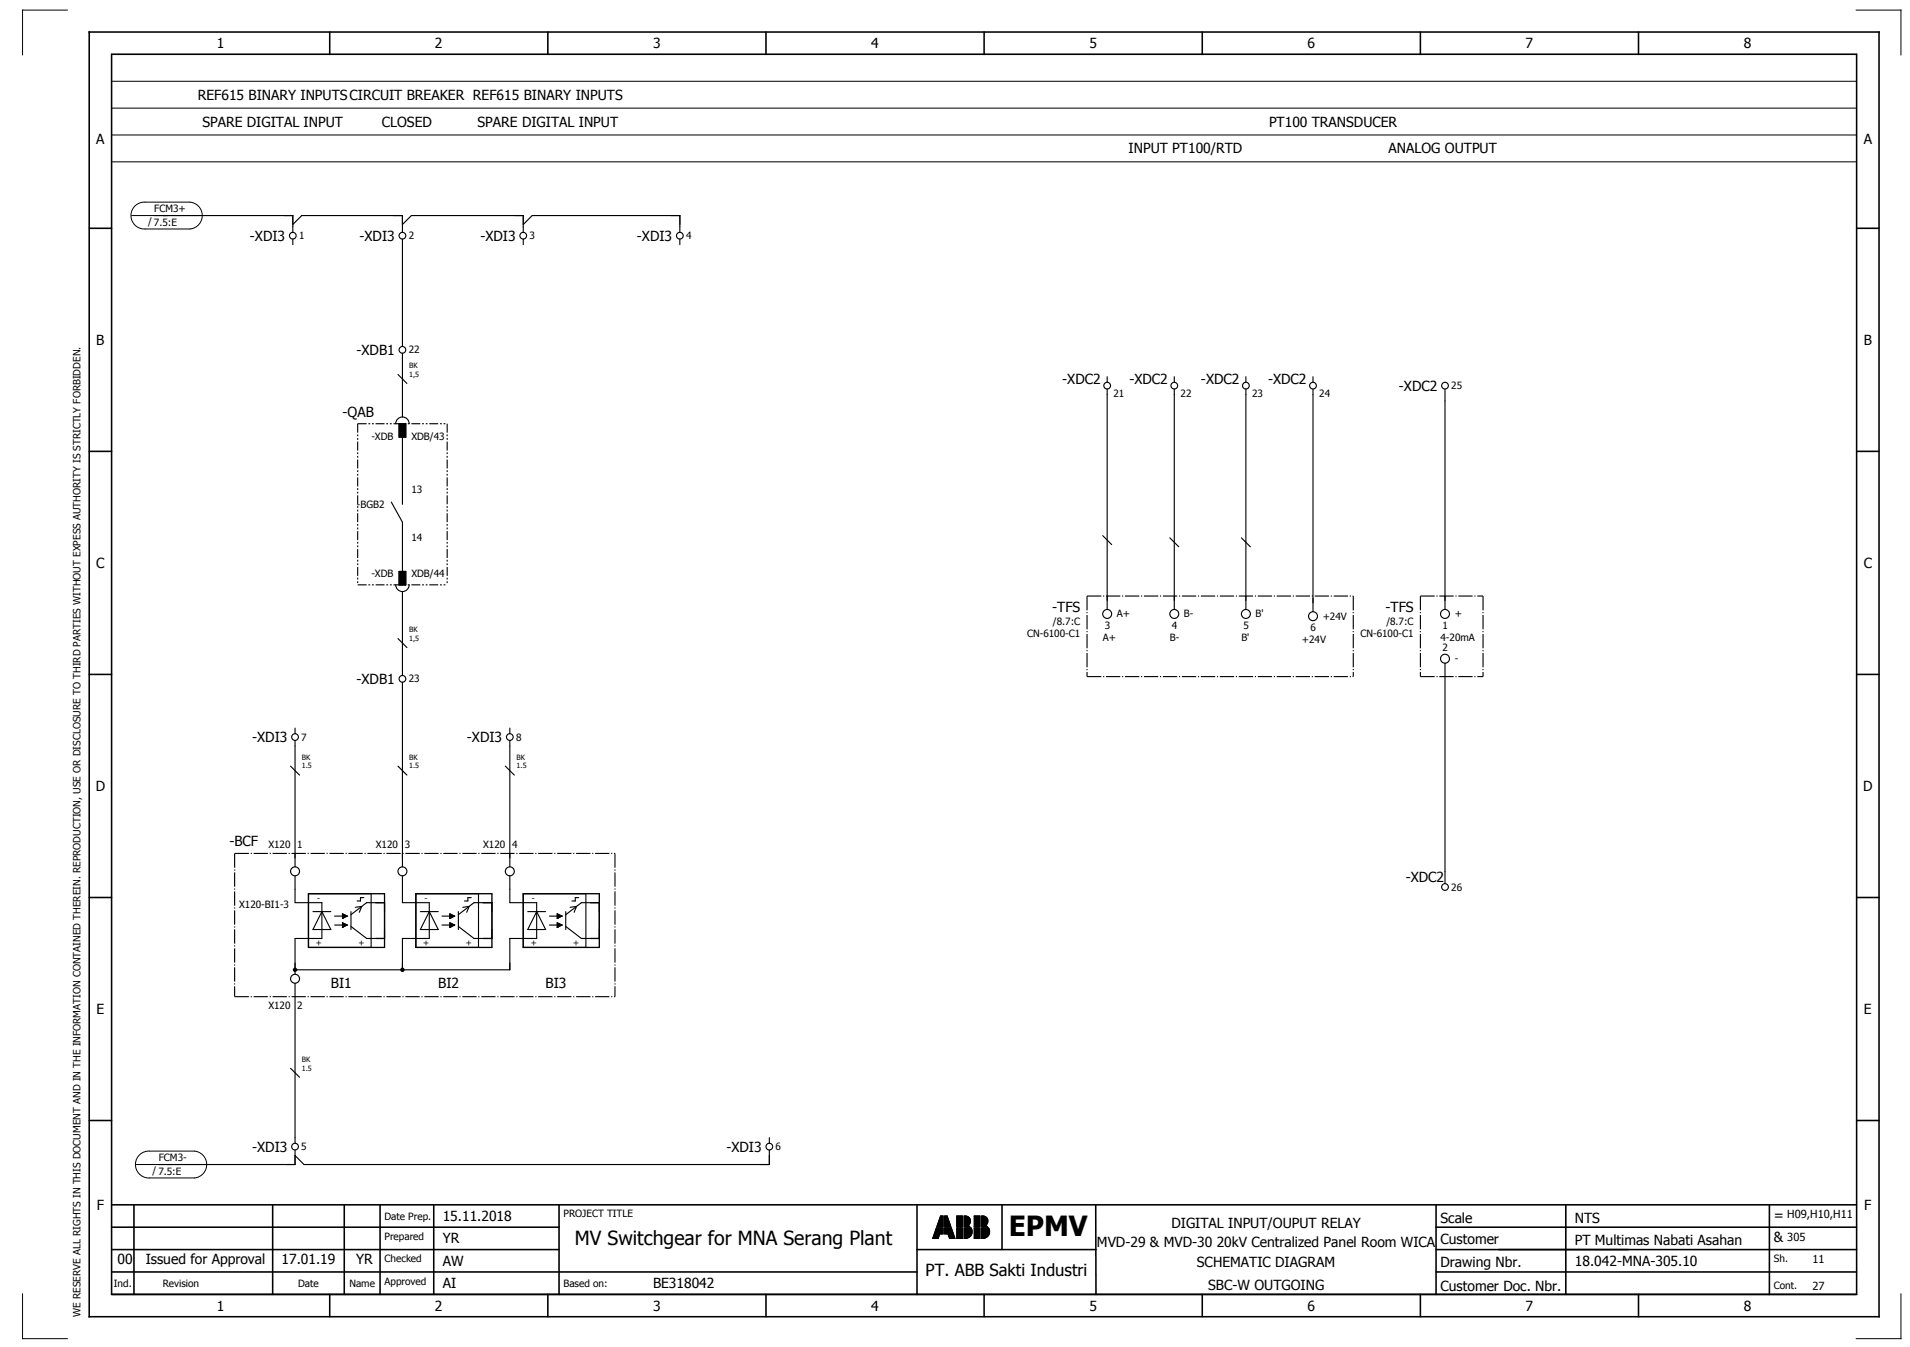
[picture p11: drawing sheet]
<svg xmlns="http://www.w3.org/2000/svg" width="427mm" height="301mm" viewBox="0 0 427 301" stroke-linecap="round" stroke-linejoin="round" font-family="sans-serif">
<g fill="none" stroke="#000" stroke-width=".35">
<path d="M19.9 7.2h400v287h-400zM24.9 12.1h390v277.1h-390zM73.7 7.2v5M122.4 7.2v5M171.2 7.2v5M219.9 7.2v5M268.7 7.2v5M317.4 7.2v5M366.2 7.2v5M19.9 51h5M414.9 51h5M19.9 100.8h5"/>
<path d="M414.9 100.8h5M19.9 150.7h5M414.9 150.7h5M19.9 200.5h5M414.9 200.5h5M19.9 250.3h5M414.9 250.3h5M24.9 279.2h100M24.9 269.2h390M24.9 274.2h100M29.9 269.2v20M60.9 269.2v20"/>
<path d="M76.9 269.2v20M84.9 269.2v20M96.9 269.2v20M124.9 269.2v20M204.9 279.2h40M204.9 269.2v20M223.9 269.2v10M244.9 269.2v20M320.9 279.2h94M320.9 269.2v20M320.9 274.2h94M349.9 269.2v20"/>
<path d="M395.4 269.2v20M24.9 289.2h390M24.9 284.2h180M73.7 289.2v5M122.4 289.2v5M171.2 289.2v5M219.9 289.2v5M268.7 289.2v5M317.4 289.2v5M320.9 284.2h94M366.2 289.2v5"/>
</g>
<g fill="none" stroke="#000" stroke-width=".22">
<path d="M15 2.3h-10v10M24.9 18.2h390M24.9 12.2h390M414.8 2.3h10v10M24.9 24.2h390M24.9 30.2h390M24.9 36.2h390M29.4 48.2h15M30 46.1a3 3 0 0 1 2.4-.9h10a3 3 0 0 1 2.8 3 3 3 0 0 1-2.8 3h-10a3 3 0 0 1-2.8-1.7 3 3 0 0 1 .4-3.4zM31 258.1a3 3 0 0 1 2.4-.9h10a3 3 0 0 1 2.8 3 3 3 0 0 1-2.8 3h-10a3 3 0 0 1-2.8-1.7 3 3 0 0 1 .4-3.4zM30.4 260.2h15M208.5 276.5v.2"/>
<path d="M208.6 276.3v.4M208.6 276.1v.6M208.7 275.9v.8M208.8 275.6v1.1M208.9 275.4v1.3M209 275.2v1.5M209 275v1.7M209.1 274.7v2M209.2 274.5v2.2M209.3 274.3l-.9 2.4h1.3l.3-1M209.3 274.3h1.5v1.4h-.8M209.3 274.3v2.4"/>
<path d="M209.4 273.8v.2M209.4 274.3v2.4M209.5 273.6v.4M209.5 274.3v2.4M209.6 273.4v.6M209.6 274.3v2.4M209.7 273.2v.8M209.7 274.3v2.4M209.7 273v1M209.7 274.3v2.2M209.8 272.7v1.3M209.8 274.3v2"/>
<path d="M209.9 272.5v1.5M209.9 274.3v1.8M210 272.3v1.7M210 274.3v1.6M210 272.1v1.9M210 274.3v1.4M210.1 271.8v2.2M210.1 274.3v1.4M210.2 271.7h.6v2.3h-1.4zM210.2 271.7v2.3M210.2 274.3v1.4M210.3 271.7v2.3"/>
<path d="M210.3 274.3v1.4M210.4 271.7v2.3M210.4 274.3v1.4M210.5 271.7v2.3M210.5 274.3v1.4M210.6 271.7v2.3M210.6 274.3v1.4M210.7 271.7v2.3M210.7 274.3v1.4M210.8 271.7v2.3M210.8 274.3v1.4M211.1 271.7h.6l.8 2.3h-1.4z"/>
<path d="M211.1 271.7v2.3M211.1 274.3v1.4M211.2 271.7v2.3M211.2 274.3v1.4M211.3 271.7v2.3M211.3 274.3v1.4M211.4 271.7v2.3M211.4 274.3v1.4M211.5 271.7v2.3M211.5 274.3v1.4M211.6 271.7v2.3M211.6 274.3v1.4"/>
<path d="M211.7 271.7v2.3M211.7 274.3v1.4M211.8 271.9v2.1M211.8 274.3v1.4M211.8 275.7h-.7v-1.4h1.5l.8 2.4M211.8 275.7l.4 1h1.2M211.8 272.1v1.9M211.9 272.3v1.7M211.9 274.3v1.6M212 272.5v1.5M212 274.3v1.8M212.1 272.8v1.2"/>
<path d="M212.1 274.3v2M212.2 273v1M212.2 274.3v2.3M212.2 273.2v.8M212.2 274.3v2.4M212.3 273.4v.6M212.3 274.3v2.4M212.4 273.7v.3M212.4 274.3v2.4M212.5 273.9v.1M212.5 274.3v2.4M212.6 274.3v2.4"/>
<path d="M212.7 274.6v2.1M212.8 274.8v1.9M212.9 275v1.7M212.9 275.2v1.5M213 275.5v1.2M213.1 275.7v1M213.2 275.9v.8M213.3 276.1v.6M213.3 276.3v.4M213.4 276.6v.1M213.8 271.7h1.3v2.3h-1.3zM213.8 274.3h1.3v2.4h-1.3z"/>
<path d="M213.9 271.7v2.3M213.9 274.3v2.4M214 271.7v2.3M214 274.3v2.4M214.1 271.7v2.3M214.1 274.3v2.4M214.2 271.7v2.3M214.2 274.3v2.4M214.3 271.7v2.3M214.3 274.3v2.4M214.4 271.7v2.3M214.4 274.3v2.4"/>
<path d="M214.5 271.7v2.3M214.5 274.3v2.4M214.6 271.7v2.3M214.6 274.3v2.4M214.7 271.7v2.3M214.7 274.3v2.4M214.8 271.7v2.3M214.8 274.3v2.4M214.9 271.7v2.3M214.9 274.3v2.4M215 271.7v2.3M215 274.3v2.4"/>
<path d="M215.4 271.7a1.16 1.16 0 0 1 1.4 .6 1.16 1.16 0 0 1-.5 1.5l.5 .2h-1.4zM215.5 271.7v2.3M215.5 274.3v2.4M215.6 271.7v2.3M215.6 274.3v2.4M215.7 271.7v2.3M215.7 274.3v2.4M215.8 271.7v2.3M215.8 274.3v2.4M215.9 271.7v2.3M215.9 274.3v2.4M216 271.7v2.3"/>
<path d="M216 274.3v2.3M216.1 271.7v2.3M216.1 274.3v2.3M216.2 271.7v2.3M216.2 274.3v2.3M216.3 271.8v2.2M216.3 274.3v2.3M216.4 271.8v2.2M216.4 274.3v2.2M216.5 271.9v1.8M216.5 273.8v.2M216.5 274.3v2.2"/>
<path d="M216.5 271.9v1.7M216.5 273.9v.1M216.6 272v1.5M216.6 273.9v.1M216.6 274.3v2.1M216.7 272.1v1.4M216.7 274h.1M216.7 274.3v2.1M216.8 272.2v1.1M216.8 274.3v2M216.8 272.4v.8M216.8 274.3v1.9"/>
<path d="M216.9 274.3v1.8M217 274.3v1.7M217 274.3a1.5 1.5 0 0 1-1.2 2.4M217 274.3h-1.6v2.4h.4M217.1 274.4v1.5M217.2 274.5v1.3M217.2 274.8v.8M217.7 271.7h1.3v2.3h-1.3zM217.7 274.3h1.3v2.4h-1.3zM217.8 271.7v2.3M217.8 274.3v2.4M217.9 271.7v2.3"/>
<path d="M217.9 274.3v2.4M218 271.7v2.3M218 274.3v2.4M218.1 271.7v2.3M218.1 274.3v2.4M218.2 271.7v2.3M218.2 274.3v2.4M218.3 271.7v2.3M218.3 274.3v2.4M218.4 271.7v2.3M218.4 274.3v2.4M218.5 271.7v2.3"/>
<path d="M218.5 274.3v2.4M218.6 271.7v2.3M218.6 274.3v2.4M218.7 271.7v2.3M218.7 274.3v2.4M218.8 271.7v2.3M218.8 274.3v2.4M218.9 271.7v2.3M218.9 274.3v2.4M219 271.7v2.3M219 274.3v2.4M219.3 274.3h1.6a1.53 1.53 0 0 1 0 1.7 1.53 1.53 0 0 1-1.6 .7z"/>
<path d="M219.3 271.7a1.16 1.16 0 0 1 1.4 .6 1.16 1.16 0 0 1-.5 1.5l.5 .2h-1.4zM219.4 271.7v2.3M219.4 274.3v2.4M219.5 271.7v2.3M219.5 274.3v2.4M219.6 271.7v2.3M219.6 274.3v2.4M219.7 271.7v2.3M219.7 274.3v2.4M219.8 271.7v2.3M219.8 274.3v2.4M219.9 271.7v2.3"/>
<path d="M219.9 274.3v2.3M220 271.7v2.3M220 274.3v2.3M220.1 271.7v2.3M220.1 274.3v2.3M220.2 271.8v2.2M220.2 274.3v2.3M220.3 271.8v2.2M220.3 274.3v2.2M220.4 271.9v1.8M220.4 273.8v.2M220.4 274.3v2.2"/>
<path d="M220.4 271.9v1.7M220.4 273.9v.1M220.5 272v1.5M220.5 273.9v.1M220.5 274.3v2.1M220.6 272.1v1.3M220.6 274h.1M220.6 274.3v2.1M220.7 272.2v1.1M220.7 274.3v2M220.8 272.4v.8M220.8 274.3v1.9"/>
<path d="M220.8 274.3v1.8M220.9 274.3v1.7M221 274.4v1.5M221.1 274.6v1.2M221.1 274.8v.7M5 289.1v10h10M424.8 289.1v10h-10"/>
</g>
<g fill="none" stroke="#000" stroke-width=".25">
<path d="M34.4 48.2h31v3.7M65.4 53.4v1.3M65.4 50.2l2-2h22.5v3.7M89.9 50.2l2-2h25v3.7M89.9 53.4v24M116.9 50.2l2-2h33v3.7M116.9 53.4v1.3M151.9 53.4v1.3M89.9 78.9v14.3M88.4 94.7a1.5 1.5 0 0 1 1.5-1.5 1.5 1.5 0 0 1 1.5 1.5M88.9 83.7l2 2M89.2 94.7h1.5v3h-1.5z"/>
<path d="M89.9 97.7v15M247.4 84.2v1.2M247.4 86.9v49.3M262.4 84.2v1.2M262.4 86.9v49.3M278.4 84.2v1.2M278.4 86.9v49.3M293.4 84.2v1.2M293.4 86.9v49.8M322.9 86.9v49.3M87.4 112.2l2.5 4.5v11M246.4 119.7l2 2"/>
<path d="M88.4 130.7a1.5 1.5 0 0 0 1.5 1.5 1.5 1.5 0 0 0 1.5-1.5M89.2 127.7h1.5v3h-1.5zM89.9 132.2v18.7M261.4 120.2l2 2M277.4 120.2l2 2M88.9 142.7l2 2M89.9 152.4v41.3M322.9 148.2v49.2M64.9 171.2l2 2M65.9 162.7v1.2M65.9 165.4v28.3M88.9 171.2l2 2"/>
<path d="M112.9 171.2l2 2M113.9 162.7v1.2M113.9 165.4v28.3M65.9 195.7v6h6v8h-6v8M68.9 199.7h14v12h-14zM89.9 195.7v6h6v8h-6v7M92.9 199.7h14v12h-14zM113.9 195.7v6h6v8h-6v7h-48M116.9 199.7h14v12h-14zM65.9 219.7v35.7M69.9 203.7h4M71.9 203.7l2 4h-4z"/>
<path d="M74.8 204.7h2.8M74.8 206.7h2.8M76.5 207.2h.1M76.5 205.2h.1M77.6 206.7l-1.1 .5M77.6 206.7l-1.1-.5v1M77.6 204.7l-1.1-.5v1M77.6 204.7l-1.1 .5M78.4 204.3l3.5-2.6h4v8h-4l-3.5-2.7M78.4 203.7v4M79.4 202.7l1.4-.2-.5 1.3M81.3 200.5h-.7v.8h-.8"/>
<path d="M93.9 203.7h4M95.9 203.7l2 4h-4zM98.8 204.7h2.8M98.8 206.7h2.8M100.5 207.2h.1M100.5 205.2h.1M101.6 206.7l-1.1 .5M101.6 206.7l-1.1-.5v1M101.6 204.7l-1.1-.5v1M101.6 204.7l-1.1 .5M102.4 204.3l3.5-2.6h4v8h-4l-3.5-2.7M102.4 203.7v4"/>
<path d="M103.4 202.7l1.4-.2-.5 1.3M105.3 200.5h-.7v.8h-.8M117.9 203.7h4M119.9 203.7l2 4h-4zM122.8 204.7h2.8M122.8 206.7h2.8M124.5 207.2h.1M124.5 205.2h.1M125.6 206.7l-1.1 .5M125.6 206.7l-1.1-.5v1M125.6 204.7l-1.1-.5v1M125.6 204.7l-1.1 .5"/>
<path d="M126.4 204.3l3.5-2.6h4v8h-4l-3.5-2.7M126.4 203.7v4M127.4 202.7l1.4-.2-.5 1.3M129.3 200.5h-.7v.8h-.8M64.9 238.7l2 2M65.9 256.9v3.3h-30.5M171.9 256.9v3.3h-104l-2-2M171.9 254.2v1.2"/>
<circle cx="65.4" cy="52.7" r=".75"/>
<circle cx="89.9" cy="52.7" r=".75"/>
<circle cx="116.9" cy="52.7" r=".75"/>
<circle cx="151.9" cy="52.7" r=".75"/>
<circle cx="89.9" cy="78.2" r=".75"/>
<circle cx="247.4" cy="86.2" r=".75"/>
<circle cx="262.4" cy="86.2" r=".75"/>
<circle cx="278.4" cy="86.2" r=".75"/>
<circle cx="293.4" cy="86.2" r=".75"/>
<circle cx="322.9" cy="86.2" r=".75"/>
<circle cx="247.4" cy="137.2" r="1"/>
<circle cx="262.4" cy="137.2" r="1"/>
<circle cx="278.4" cy="137.2" r="1"/>
<circle cx="293.4" cy="137.7" r="1"/>
<circle cx="322.9" cy="137.2" r="1"/>
<circle cx="89.9" cy="151.7" r=".75"/>
<circle cx="322.9" cy="147.2" r="1"/>
<circle cx="65.9" cy="164.7" r=".75"/>
<circle cx="113.9" cy="164.7" r=".75"/>
<circle cx="65.9" cy="194.7" r="1"/>
<circle cx="89.9" cy="194.7" r="1"/>
<circle cx="113.9" cy="194.7" r="1"/>
<circle cx="322.9" cy="198.2" r=".75"/>
<circle cx="65.9" cy="218.7" r="1"/>
<circle cx="65.9" cy="256.2" r=".75"/>
<circle cx="171.9" cy="256.2" r=".75"/>
</g>
<path d="M68.9 199.7h17v12h-17zM92.9 199.7h17v12h-17zM116.9 199.7h17v12h-17z" fill="none" stroke="#000" stroke-width=".3"/>
<path d="M79.9 94.7h20M79.9 94.7v36M99.9 94.7v36M79.9 130.7h20" fill="none" stroke="#000" stroke-width=".25" stroke-dasharray="2 .4 .4 .4 .4 .4" stroke-linecap="butt"/>
<path d="M89.2 94.7h1.5v3h-1.5zM89.2 127.7h1.5v3h-1.5zM76.5 206.2l1.1 .5-1.1 .5zM76.5 204.2l1.1 .5-1.1 .5zM100.5 206.2l1.1 .5-1.1 .5zM100.5 204.2l1.1 .5-1.1 .5zM124.5 206.2l1.1 .5-1.1 .5zM124.5 204.2l1.1 .5-1.1 .5z" fill="#000" stroke="#000" stroke-width=".22"/>
<g fill="none" stroke="#000" stroke-width=".25" stroke-dasharray="3.2 .4 .3 .4" stroke-linecap="butt">
<path d="M89.2 130.7h1.5M242.9 133.2h59.5M242.9 133.2v18M302.4 133.2v18M317.4 133.2h14M317.4 133.2v18M331.4 133.2v18M242.9 151.2h59.5M317.4 151.2h14M52.4 190.7h85M52.4 190.7v32M137.4 190.7v32"/>
<path d="M52.4 222.7h85"/>
</g>
<g fill="#000">
<circle cx="65.9" cy="216.7" r=".5"/>
<circle cx="89.9" cy="216.7" r=".5"/>
</g>
<text font-size="6.2" x="225.4" y="276.2">EPMV</text>
<text font-size="4.3" x="128.5" y="278.2">MV Switchgear for MNA Serang Plant</text>
<text font-size="3.7" x="206.9" y="285.1">PT. ABB Sakti Industri</text>
<g font-size="3.1">
<text x="48.5" y="10.8">1</text>
<text x="97.2" y="10.8">2</text>
<text x="146" y="10.8">3</text>
<text x="194.7" y="10.8">4</text>
<text x="243.5" y="10.8">5</text>
<text x="292.2" y="10.8">6</text>
<text x="341" y="10.8">7</text>
<text x="389.7" y="10.8">8</text>
<text x="44.2" y="22.3">REF615 BINARY INPUTSCIRCUIT BREAKER REF615 BINARY INPUTS</text>
<text x="45.2" y="28.3">SPARE DIGITAL INPUT</text>
<text x="85.3" y="28.3">CLOSED</text>
<text x="106.7" y="28.3">SPARE DIGITAL INPUT</text>
<text x="283.6" y="28.3">PT100 TRANSDUCER</text>
<text x="21.5" y="32.2">A</text>
<text x="252.2" y="34.3">INPUT PT100/RTD</text>
<text x="310.3" y="34.3">ANALOG OUTPUT</text>
<text x="416.5" y="32.2">A</text>
<text x="55.8" y="53.8">-XDI3</text>
<text x="80.3" y="53.8">-XDI3</text>
<text x="107.3" y="53.8">-XDI3</text>
<text x="142.3" y="53.8">-XDI3</text>
<text x="21.5" y="77">B</text>
<text x="416.5" y="77">B</text>
<text x="79.7" y="79.3">-XDB1</text>
<text x="237.4" y="85.9">-XDC2</text>
<text x="252.4" y="85.9">-XDC2</text>
<text x="268.4" y="85.9">-XDC2</text>
<text x="283.4" y="85.9">-XDC2</text>
<text x="312.6" y="87.3">-XDC2</text>
<text x="76.5" y="93.2">-QAB</text>
<text x="21.5" y="126.9">C</text>
<text x="416.5" y="126.9">C</text>
<text x="235.2" y="136.8">-TFS</text>
<text x="309.7" y="136.8">-TFS</text>
<text x="79.7" y="152.8">-XDB1</text>
<text x="56.3" y="165.8">-XDI3</text>
<text x="104.3" y="165.8">-XDI3</text>
<text x="21.4" y="176.7">D</text>
<text x="416.4" y="176.7">D</text>
<text x="51.3" y="188.9">-BCF</text>
<text x="314.2" y="197.1">-XDC2</text>
<text x="73.9" y="220.8">BI1</text>
<text x="97.9" y="220.8">BI2</text>
<text x="121.9" y="220.8">BI3</text>
<text x="21.6" y="226.5">E</text>
<text x="416.6" y="226.5">E</text>
<text x="56.3" y="257.3">-XDI3</text>
<text x="162.3" y="257.3">-XDI3</text>
<text x="21.6" y="270.4">F</text>
<text x="98.9" y="272.8">15.11.2018</text>
<text x="261.8" y="274.2">DIGITAL INPUT/OUPUT RELAY</text>
<text x="321.9" y="273.2">Scale</text>
<text x="351.9" y="273.2">NTS</text>
<text x="396.4" y="272.5">=</text>
<text x="416.6" y="270.4">F</text>
<text x="98.9" y="277.8">YR</text>
<text x="245.2" y="278.6">MVD-29 &amp; MVD-30 20kV Centralized Panel Room WICA</text>
<text x="321.9" y="277.9">Customer</text>
<text x="351.9" y="278.1">PT Multimas Nabati Asahan</text>
<text x="396.4" y="277.5">&amp;</text>
<text x="26.2" y="282.3">00</text>
<text x="32.6" y="282.3">Issued for Approval</text>
<text x="62.9" y="282.3">17.01.19</text>
<text x="79.6" y="282.3">YR</text>
<text x="98.9" y="282.8">AW</text>
<text x="98.9" y="287.8">AI</text>
<text x="145.9" y="287.8">BE318042</text>
<text x="267.5" y="283.2">SCHEMATIC DIAGRAM</text>
<text x="321.9" y="283.2">Drawing Nbr.</text>
<text x="352" y="282.8">18.042-MNA-305.10</text>
<text x="48.5" y="292.8">1</text>
<text x="97.2" y="292.8">2</text>
<text x="146" y="292.8">3</text>
<text x="194.7" y="292.8">4</text>
<text x="243.5" y="292.8">5</text>
<text x="270" y="288.1">SBC-W OUTGOING</text>
<text x="292.2" y="292.8">6</text>
<text x="321.9" y="288.4">Customer Doc. Nbr.</text>
<text x="341" y="292.8">7</text>
<text x="389.7" y="292.8">8</text>
</g>
<g font-size="2.5">
<text x="399.4" y="272.2">H09,H10,H11</text>
<text x="399.4" y="277.2">305</text>
<text x="405.1" y="282.2">11</text>
<text x="405.1" y="288.1">27</text>
</g>
<g font-size="2.2">
<text x="34.5" y="47.4">FCM3+</text>
<text x="33.1" y="50.3">/ 7.5:E</text>
<text x="66.8" y="53.5">1</text>
<text x="91.3" y="53.5">2</text>
<text x="118.3" y="53.5">3</text>
<text x="153.3" y="53.5">4</text>
<text x="91.3" y="79">22</text>
<text x="248.8" y="88.8">21</text>
<text x="263.8" y="88.8">22</text>
<text x="279.8" y="88.8">23</text>
<text x="294.8" y="88.8">24</text>
<text x="324.3" y="87">25</text>
<text x="83" y="98.2">-XDB</text>
<text x="91.9" y="98.2">XDB/43</text>
<text x="79.8" y="113.5">-BGB2</text>
<text x="91.9" y="110.2">13</text>
<text x="91.9" y="120.9">14</text>
<text x="83" y="128.9">-XDB</text>
<text x="91.9" y="128.9">XDB/44</text>
<text x="249.6" y="137.9">A+</text>
<text x="264.6" y="137.9">B-</text>
<text x="280.6" y="137.9">B'</text>
<text x="325.1" y="137.9">+</text>
<text x="229.5" y="142.3">CN-6100-C1</text>
<text x="235.3" y="139.6">/8.7:C</text>
<text x="246.4" y="143.2">A+</text>
<text x="246.9" y="140.6">3</text>
<text x="261.4" y="143.2">B-</text>
<text x="261.9" y="140.6">4</text>
<text x="277.4" y="143.2">B'</text>
<text x="277.9" y="140.6">5</text>
<text x="290.9" y="143.7">+24V</text>
<text x="292.9" y="141.1">6</text>
<text x="295.6" y="138.4">+24V</text>
<text x="304" y="142.3">CN-6100-C1</text>
<text x="309.8" y="139.6">/8.7:C</text>
<text x="321.9" y="143.2">4-20mA</text>
<text x="322.4" y="140.6">1</text>
<text x="322.4" y="145.5">2</text>
<text x="325.1" y="147.9">-</text>
<text x="91.3" y="152.5">23</text>
<text x="67.3" y="165.5">7</text>
<text x="115.3" y="165.5">8</text>
<text x="60" y="189.5">X120</text>
<text x="66.4" y="189.5">1</text>
<text x="84" y="189.5">X120</text>
<text x="90.4" y="189.5">3</text>
<text x="108" y="189.5">X120</text>
<text x="114.4" y="189.5">4</text>
<text x="53.4" y="202.9">X120-BI1-3</text>
<text x="324.3" y="199">26</text>
<text x="60" y="225.5">X120</text>
<text x="66.4" y="225.5">2</text>
<text x="67.3" y="257">5</text>
<text x="173.3" y="257">6</text>
<text x="34.1" y="262.3">/ 7.5:E</text>
<text x="35.5" y="259.4">FCM3-</text>
<text x="85.9" y="272.5">Date Prep.</text>
<text x="125.9" y="271.9">PROJECT TITLE</text>
<text x="85.9" y="277">Prepared</text>
<text x="85.9" y="282">Checked</text>
<text x="396.4" y="281.9">Sh.</text>
<text x="25.4" y="287.5">Ind.</text>
<text x="36.4" y="287.5">Revision</text>
<text x="66.6" y="287.5">Date</text>
<text x="78.1" y="287.5">Name</text>
<text x="85.9" y="287">Approved</text>
<text x="125.9" y="287.5">Based on:</text>
<text x="396.4" y="287.9">Cont.</text>
<text x="18" y="294.2" transform="rotate(-90 18 294.2)">WE RESERVE ALL RIGHTS IN THIS DOCUMENT AND IN THE INFORMATION CONTAINED THEREIN. REPRODUCTION, USE OR DISCLOSURE TO THIRD PARTIES WITHOUT EXPESS AUTHORITY IS STRICTLY FORBIDDEN.</text>
</g>
<g font-size="1.9">
<text x="70.9" y="201.3">-</text>
<text x="94.9" y="201.3">-</text>
<text x="118.9" y="201.3">-</text>
<text x="71.9" y="211.3" transform="rotate(-90 71.9 211.3)">+</text>
<text x="81.4" y="211.3" transform="rotate(-90 81.4 211.3)">+</text>
<text x="95.9" y="211.3" transform="rotate(-90 95.9 211.3)">+</text>
<text x="105.4" y="211.3" transform="rotate(-90 105.4 211.3)">+</text>
<text x="119.9" y="211.3" transform="rotate(-90 119.9 211.3)">+</text>
<text x="129.4" y="211.3" transform="rotate(-90 129.4 211.3)">+</text>
</g>
<g font-size="1.6">
<text x="91.4" y="82.2">BK</text>
<text x="91.4" y="84.2">1,5</text>
<text x="91.4" y="143.2">1,5</text>
<text x="91.4" y="141.2">BK</text>
<text x="67.4" y="171.7">1.5</text>
<text x="67.4" y="169.7">BK</text>
<text x="91.4" y="171.7">1.5</text>
<text x="91.4" y="169.7">BK</text>
<text x="115.4" y="171.7">1.5</text>
<text x="115.4" y="169.7">BK</text>
<text x="67.4" y="239.2">1.5</text>
<text x="67.4" y="237.2">BK</text>
</g>
</svg>
